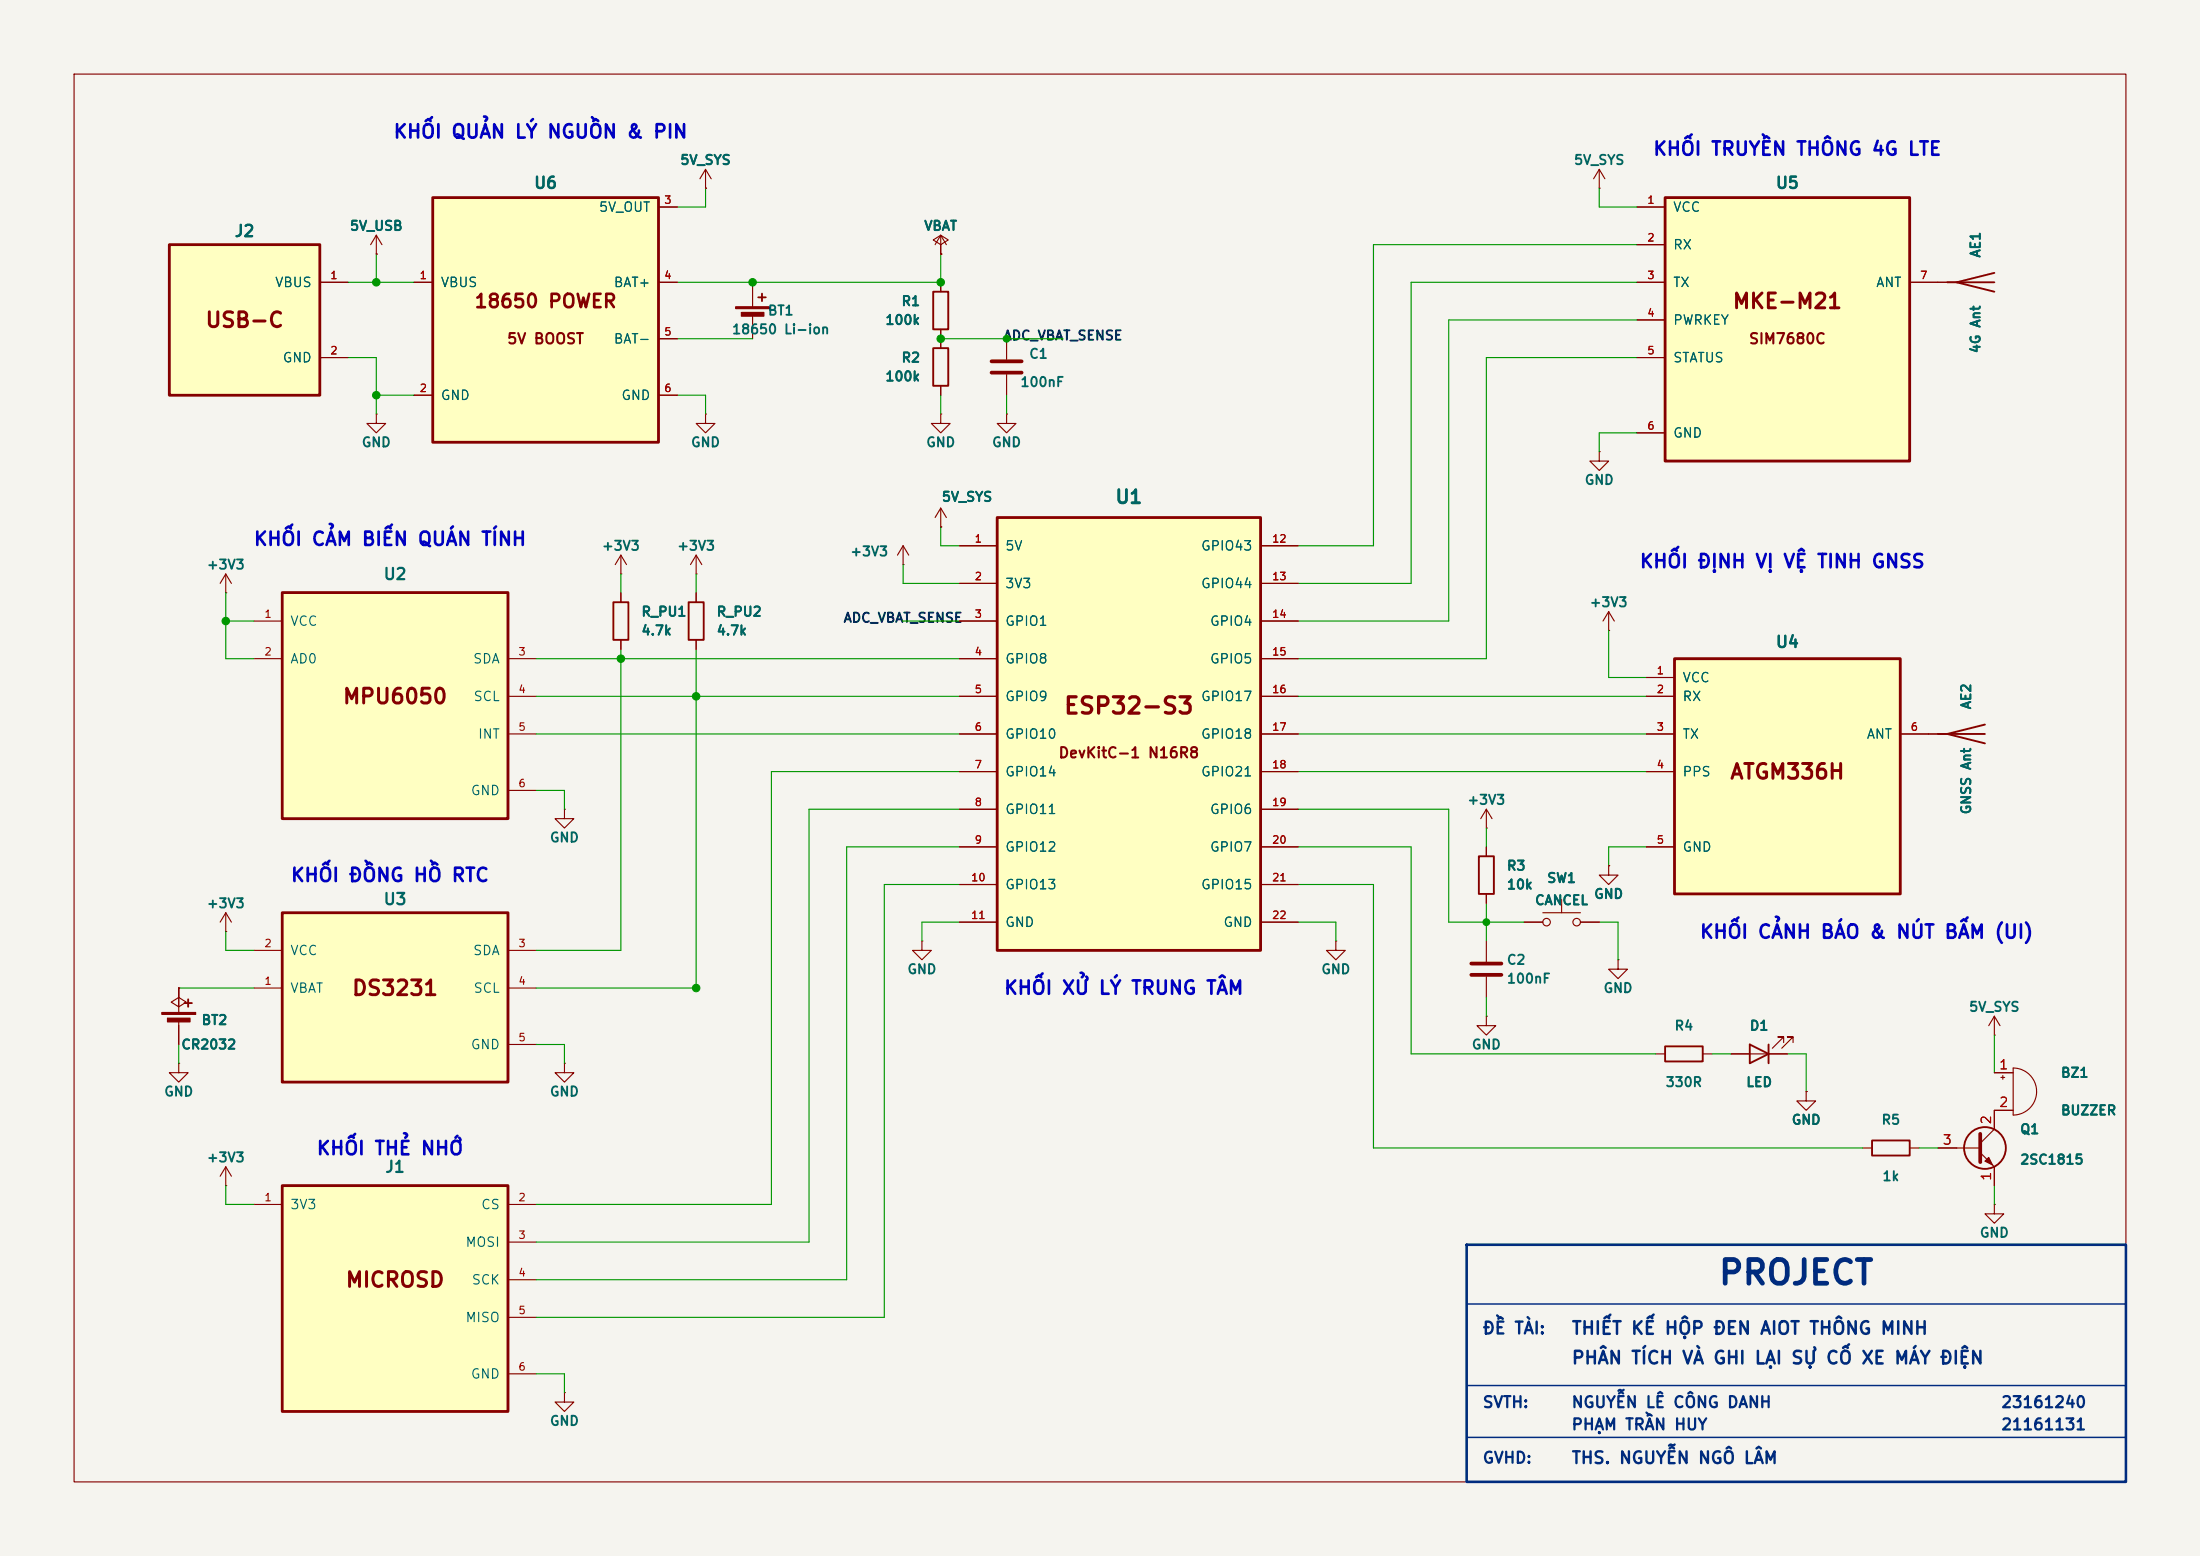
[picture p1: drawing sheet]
<svg xmlns="http://www.w3.org/2000/svg" width="297mm" height="210mm" viewBox="0 0 297 210" stroke-linecap="round" stroke-linejoin="round" font-family="sans-serif">
<path d="M0 0h297v210h-297z" fill="#f5f4ef" stroke="#f5f4ef" stroke-width=".14"/>
<path d="M10 10h277v190h-277zM261.6 38.1h2.6M135.9 55.9v1.3h1.3l-1.3 1.2-1.3-1.2h1.3M135.9 55.9h.1M215.9 61v1.2h1.3l-1.3 1.3-1.3-1.3h1.3M215.9 61h.1M180.3 127v1.3h1.3l-1.3 1.2-1.2-1.2h1.2M180.3 127h.1" fill="none" stroke="#840000" stroke-width=".15"/>
<path d="M262.9 38.1h6.3M269.2 36.8l-5 1.3 5 1.3" fill="none" stroke="#840000" stroke-width=".25"/>
<path d="M224.8 26.7h33v35.5h-33z" fill="#ffffc2"/>
<path d="M224.8 26.7h33v35.5h-33z" fill="none" stroke="#840000" stroke-width=".38"/>
<g fill="none" stroke="#840000" stroke-width=".15">
<path d="M127 34.3h.1M127 31.8l-.8 1.2M127 31.8l.8 1.2M127 31.8v2.5M221 27.9h3.8M221 33h3.8M221 38.1h3.8M257.8 38.1h3.8M95.2 55.9v1.3h1.3l-1.3 1.2-1.2-1.2h1.2M95.2 55.9h.1M127 55.9v1.3h1.3l-1.3 1.2-1.3-1.2h1.3M127 55.9h.1"/>
<path d="M221 43.2h3.8M221 48.3h3.8M221 58.4h3.8M94 77.5h.1M94 74.9l-.8 1.3M94 74.9l.7 1.3M94 74.9v2.6M94 80v1.3M94 86.4v1.2M217.2 85.1h.1M217.2 82.6l-.8 1.2M217.2 82.6l.7 1.2"/>
<path d="M217.2 82.6v2.5M76.2 109.2v1.3h1.3l-1.3 1.3-1.3-1.3h1.3M76.2 109.2h.1M269.2 139.7h.1M269.2 137.2v2.5M269.2 137.2l-.7 1.2M269.2 137.2l.8 1.2M30.5 157.5l-.8 1.3M30.5 157.5l.7 1.3M30.5 157.5v2.5M243.8 147.3v1.3h1.3l-1.3 1.3-1.2-1.3h1.2M243.8 147.3h.1"/>
<path d="M251.5 154.9h1.2M257.8 154.9h1.3M261.6 154.9h5.7M267.3 155.6l1.9 1.9v2.5M269.2 144.8h2.6M270.1 145.4h.5M270.4 145.2v.5M271.8 144.1a3.2 3.2 0 0 1 3.1 3.2 3.2 3.2 0 0 1-3.1 3.2zM271.8 149.9h-2.6v2.5l-1.9 1.9M30.5 160h.1M269.2 162.6v1.2h1.3l-1.3 1.3-1.2-1.3h1.2M269.2 162.6h.1"/>
</g>
<path d="M267.3 153v3.8" fill="none" stroke="#840000" stroke-width=".51"/>
<g fill="none" stroke="#840000" stroke-width=".25">
<path d="M93 81.3h2v5.1h-2zM252.7 153.9h5.1v2.1h-5.1z"/>
<circle cx="268" cy="154.9" r="2.82"/>
</g>
<path d="M268 156.7l.5-.5 .5 1z" fill="#840000" stroke="#840000" stroke-width=".15"/>
<path d="M38.1 160h30.5v30.5h-30.5z" fill="#ffffc2"/>
<path d="M38.1 160h30.5v30.5h-30.5z" fill="none" stroke="#840000" stroke-width=".38"/>
<g fill="none" stroke="#840000" stroke-width=".15">
<path d="M215.9 25.4h.1M215.9 22.9l-.8 1.2M215.9 22.9l.8 1.2M215.9 22.9v2.5M83.8 77.5h.1M83.8 74.9l-.7 1.3M83.8 74.9l.8 1.3M83.8 74.9v2.6M121.9 76.2h.1M121.9 73.7l-.7 1.2M121.9 73.7l.8 1.2M121.9 73.7v2.5"/>
<path d="M83.8 80v1.3M83.8 86.4v1.2M34.3 162.6h3.8M68.6 162.6h3.8M68.6 167.6h3.8M68.6 172.7h3.8M68.6 177.8h3.8M68.6 185.4h3.8"/>
</g>
<path d="M82.8 81.3h2v5.1h-2z" fill="none" stroke="#840000" stroke-width=".25"/>
<path d="M22.9 33h20.3v20.3h-20.3z" fill="#ffffc2"/>
<path d="M22.9 33h20.3v20.3h-20.3z" fill="none" stroke="#840000" stroke-width=".38"/>
<path d="M43.2 38.1h3.8M101.6 38.1v3.3M127 33l1-.6-1-.6-1 .6 1 .6v1.3M127 34.3h.1M127 38.1v1.3M43.2 48.3h3.8M101.6 42.4v3.3M127 44.5v1.2M76.2 188v1.2h1.3l-1.3 1.3-1.3-1.3h1.3M76.2 188h.1" fill="none" stroke="#840000" stroke-width=".15"/>
<g fill="#840000" stroke="#840000" stroke-width=".15">
<path d="M99.3 41.4h4.6v.3h-4.6z"/>
<path d="M100.1 42.2h3v.5h-3z"/>
</g>
<path d="M102.9 39.6v1M126 39.4h2v5.1h-2zM102.4 40.1h1" fill="none" stroke="#840000" stroke-width=".25"/>
<path d="M38.1 80h30.5v30.5h-30.5z" fill="#ffffc2"/>
<path d="M38.1 80h30.5v30.5h-30.5z" fill="none" stroke="#840000" stroke-width=".38"/>
<g fill="none" stroke="#840000" stroke-width=".15">
<path d="M50.8 55.9v1.3h1.3l-1.3 1.2-1.3-1.2h1.3M50.8 55.9h.1M127 45.7v1.3M127 52.1v1.2M34.3 83.8h3.8M34.3 88.9h3.8M68.6 88.9h3.8M68.6 94h3.8M68.6 99.1h3.8M260.3 99.1h2.6M68.6 106.7h3.8M200.7 137.2v1.2h1.2l-1.2 1.3-1.3-1.3h1.3"/>
<path d="M200.7 137.2h.1M200.7 127v2.8M200.7 131.8v2.8M218.4 129.5v1.3h1.3l-1.3 1.3-1.2-1.3h1.2M218.4 129.5h.1M223.5 142.2h1.3M229.9 142.2h1.2"/>
</g>
<path d="M126 47h2v5.1h-2zM261.6 99.1h6.4M268 97.8l-5.1 1.3 5.1 1.2M224.8 141.2h5.1v2.1h-5.1z" fill="none" stroke="#840000" stroke-width=".25"/>
<path d="M198.6 130h4.1M198.6 131.6h4.1" fill="none" stroke="#840000" stroke-width=".51"/>
<path d="M226.1 88.9h30.4v31.8h-30.4z" fill="#ffffc2"/>
<path d="M226.1 88.9h30.4v31.8h-30.4z" fill="none" stroke="#840000" stroke-width=".38"/>
<path d="M95.2 25.4h.1M95.2 22.9l-.7 1.2M95.2 22.9l.8 1.2M95.2 22.9v2.5M222.2 91.4h3.9M222.2 94h3.9M222.2 99.1h3.9M256.5 99.1h3.8M222.2 104.1h3.9M222.2 114.3h3.9" fill="none" stroke="#840000" stroke-width=".15"/>
<path d="M58.4 26.7h30.5v33h-30.5z" fill="#ffffc2"/>
<path d="M58.4 26.7h30.5v33h-30.5z" fill="none" stroke="#840000" stroke-width=".38"/>
<g fill="none" stroke="#840000" stroke-width=".15">
<path d="M50.8 34.3h.1M50.8 31.8l-.8 1.2M50.8 31.8l.8 1.2M50.8 31.8v2.5M55.9 38.1h2.5M88.9 38.1h2.5M88.9 27.9h2.5M55.9 53.3h2.5M88.9 53.3h2.5M88.9 45.7h2.5M30.5 77.5v2.5M30.5 77.5l-.8 1.2"/>
<path d="M30.5 77.5l.7 1.2M30.5 80h.1M200.7 111.8h.1M200.7 109.2v2.6M200.7 114.3v1.3M200.7 109.2l-.8 1.3M200.7 109.2l.7 1.3M217.2 116.8v1.3h1.2l-1.2 1.3-1.3-1.3h1.3M217.2 116.8h.1M24.1 133.4v1.2l1 .7-1 .6-1-.6 1-.7M24.1 133.4h.1M24.1 133.4v3.3"/>
<path d="M24.1 137.7v3.3M30.5 125.7h.1M30.5 123.2l-.8 1.3M30.5 123.2l.7 1.3M30.5 123.2v2.5M124.5 127v1.3h1.2l-1.2 1.2-1.3-1.2h1.3M124.5 127h.1M200.7 120.7v1.2M205.7 124.5h2.6M208.3 123.2h5.1M210.8 121.4v1.8M213.4 124.5h2.5"/>
<path d="M24.1 143.5v1.3h1.3l-1.3 1.3-1.2-1.3h1.2M24.1 143.5h.1M233.7 142.2h7.6M240.8 140.7v-.7h-.8h.8l-1.5 1.5M242.1 140.7v-.7h-.8h.8l-1.6 1.5"/>
<circle cx="208.8" cy="124.5" r=".51"/>
<circle cx="212.9" cy="124.5" r=".51"/>
</g>
<g fill="#840000" stroke="#840000" stroke-width=".15">
<path d="M21.8 136.7h4.6v.2h-4.6z"/>
<path d="M22.6 137.4h3.1v.5h-3.1z"/>
</g>
<path d="M199.6 115.6h2.1v5.1h-2.1zM24.9 135.4h1M25.4 134.9v1M236.2 141l2.6 1.2-2.6 1.3zM238.8 141v2.5" fill="none" stroke="#840000" stroke-width=".25"/>
<path d="M134.6 69.9h35.6v58.4h-35.6z" fill="#ffffc2"/>
<path d="M134.6 69.9h35.6v58.4h-35.6z" fill="none" stroke="#840000" stroke-width=".38"/>
<g fill="none" stroke="#840000" stroke-width=".15">
<path d="M127 71.1h.1M127 68.6l-.8 1.3M127 68.6l.8 1.3M127 68.6v2.5M129.5 73.7h5.1M129.5 78.7h5.1M170.2 73.7h5.1M170.2 78.7h5.1M129.5 83.8h5.1M129.5 88.9h5.1M129.5 94h5.1M129.5 99.1h5.1"/>
<path d="M170.2 83.8h5.1M170.2 88.9h5.1M170.2 94h5.1M170.2 99.1h5.1M129.5 104.1h5.1M129.5 109.2h5.1M129.5 114.3h5.1M129.5 119.4h5.1M170.2 104.1h5.1M170.2 109.2h5.1M170.2 114.3h5.1M170.2 119.4h5.1"/>
<path d="M129.5 124.5h5.1M170.2 124.5h5.1"/>
</g>
<path d="M38.1 123.2h30.5v22.9h-30.5z" fill="#ffffc2"/>
<path d="M38.1 123.2h30.5v22.9h-30.5z" fill="none" stroke="#840000" stroke-width=".38"/>
<g fill="none" stroke="#840000" stroke-width=".15">
<path d="M43.2 38.1h3.8M50.8 34.3h.1M55.9 38.1h2.5M88.9 38.1h2.5M88.9 27.9h2.5M95.2 25.4h.1M127 34.3h.1M127 38.1v1.3M221 38.1h3.8M221 27.9h3.8M221 33h3.8M257.8 38.1h6.4"/>
<path d="M43.2 48.3h3.8M55.9 53.3h2.5M88.9 53.3h2.5M88.9 45.7h2.5M127 44.5v2.5M127 52.1v1.2M135.9 45.7v2.8M135.9 50.5v2.8M221 43.2h3.8M221 48.3h3.8M221 58.4h3.8M127 71.1h.1"/>
<path d="M129.5 73.7h5.1M129.5 78.7h5.1M170.2 73.7h5.1M170.2 78.7h5.1M83.8 80v1.3M83.8 86.4v1.2M94 80v1.3M94 86.4v1.2M129.5 83.8h5.1M129.5 88.9h5.1M129.5 94h5.1M129.5 99.1h5.1"/>
<path d="M170.2 83.8h5.1M170.2 88.9h5.1M170.2 94h5.1M170.2 99.1h5.1M222.2 94h3.9M222.2 99.1h3.9M222.2 91.4h3.9M256.5 99.1h6.4M129.5 104.1h5.1M129.5 109.2h5.1M129.5 114.3h5.1M129.5 119.4h5.1"/>
<path d="M170.2 104.1h5.1M170.2 109.2h5.1M170.2 114.3h5.1M170.2 119.4h5.1M200.7 114.3v1.3M217.2 116.8h.1M222.2 104.1h3.9M222.2 114.3h3.9M24.1 133.4h.1M24.1 133.4v2.5M24.1 138.4v2.6M34.3 133.4h3.8"/>
<path d="M34.3 128.3h3.8M68.6 133.4h3.8M68.6 128.3h3.8M129.5 124.5h5.1M170.2 124.5h5.1M200.7 120.7v1.2M205.7 124.5h2.6M213.4 124.5h2.5M68.6 141h3.8M76.2 143.5v1.3h1.3l-1.3 1.3-1.3-1.3h1.3M76.2 143.5h.1M233.7 142.2h2.5"/>
<path d="M238.8 142.2h2.5M243.8 147.3h.1M261.6 154.9h2.6M269.2 157.5v2.5M269.2 144.8h2.6M271.8 149.9h-2.6v2.5"/>
</g>
<path d="M133.9 48.8h4M133.9 50.3h4" fill="none" stroke="#840000" stroke-width=".51"/>
<path d="M198 176h89M198 187h89M198 194h89" fill="none" stroke="#002b7f" stroke-width=".2"/>
<g fill="none" stroke="#009600" stroke-width=".15">
<path d="M47 38.1h8.9M50.8 34.3v3.8M95.2 25.4v2.5h-3.8M127 34.3v3.8h-35.6M215.9 25.4v2.5h5.1M221 33h-35.6v40.7h-10.1M221 38.1h-30.5v40.6h-15.2M47 48.3h3.8v7.6M50.8 53.3h5.1M91.4 53.3h3.8v2.6M91.4 45.7h10.2M127 45.7h16.5"/>
<path d="M127 53.3v2.6M135.9 53.3v2.6M221 58.4h-5.1v2.6M221 43.2h-25.4v40.6h-20.3M221 48.3h-20.3v40.6h-25.4M83.8 77.5v2.5M94 77.5v2.5M121.9 76.2v2.5h7.6M127 71.1v2.6h2.5M30.5 83.8h3.8M30.5 80v8.9h3.8M72.4 99.1h57.1"/>
<path d="M72.4 94h57.1M72.4 88.9h57.1M83.8 87.6v40.7h-11.4M94 87.6v45.8h-21.6M121.9 83.8h7.6M175.3 99.1h46.9M175.3 94h46.9M217.2 85.1v6.3h5M72.4 106.7h3.8v2.5M129.5 104.1h-25.4v58.5h-31.7M129.5 109.2h-20.3v58.4h-36.8M129.5 119.4h-10.1v58.4h-47"/>
<path d="M129.5 114.3h-15.2v58.4h-41.9M175.3 119.4h10.1v35.5h66.1M175.3 114.3h15.2v27.9h33M175.3 109.2h20.3v15.3h10.1M175.3 104.1h46.9M200.7 111.8v2.5M222.2 114.3h-5v2.5M24.1 133.4h10.2M30.5 125.7v2.6h3.8M129.5 124.5h-5v2.5M175.3 124.5h5v2.5M200.7 121.9v5.1"/>
<path d="M200.7 134.6v2.6M215.9 124.5h2.5v5M269.2 139.7v5.1M24.1 141v2.5M72.4 141h3.8v2.5M231.1 142.2h2.6M241.3 142.2h2.5v5.1M259.1 154.9h2.5M30.5 160v2.6h3.8M269.2 160v2.6M72.4 185.4h3.8v2.6"/>
</g>
<path d="M198 168h89v32h-89z" fill="none" stroke="#002b7f" stroke-width=".35"/>
<g fill="#009600" stroke="#009600" stroke-width=".14">
<circle cx="94" cy="94" r=".51"/>
<circle cx="50.8" cy="53.3" r=".51"/>
<circle cx="50.8" cy="38.1" r=".51"/>
<circle cx="30.5" cy="83.8" r=".51"/>
<circle cx="94" cy="133.4" r=".51"/>
<circle cx="83.8" cy="88.9" r=".51"/>
<circle cx="127" cy="38.1" r=".51"/>
<circle cx="127" cy="45.7" r=".51"/>
<circle cx="135.9" cy="45.7" r=".46"/>
<circle cx="101.6" cy="38.1" r=".51"/>
<circle cx="200.7" cy="124.5" r=".46"/>
</g>
<text font-size="3.2" fill="#002b7f" x="231.8" y="174.2">PROJECT</text>
<text font-size="2.2" fill="#840000" x="143.5" y="96.9">ESP32-S3</text>
<g font-size="2" fill="#840000">
<text x="27.6" y="44.7">USB-C</text>
<text x="233.8" y="42.1">MKE-M21</text>
<text x="46.1" y="95.5">MPU6050</text>
<text x="233.4" y="105.6">ATGM336H</text>
<text x="47.4" y="134.9">DS3231</text>
<text x="46.5" y="174.2">MICROSD</text>
</g>
<g font-size="1.8" fill="#0000c2">
<text x="53" y="19.1">KHỐI QUẢN LÝ NGUỒN &amp; PIN</text>
<text x="223.1" y="21.4">KHỐI TRUYỀN THÔNG 4G LTE</text>
<text x="34.1" y="74.1">KHỐI CẢM BIẾN QUÁN TÍNH</text>
<text x="221.2" y="77.1">KHỐI ĐỊNH VỊ VỆ TINH GNSS</text>
<text x="39.1" y="119.5">KHỐI ĐỒNG HỒ RTC</text>
<text x="229.4" y="127.1">KHỐI CẢNH BÁO &amp; NÚT BẤM (UI)</text>
<text x="135.4" y="134.7">KHỐI XỬ LÝ TRUNG TÂM</text>
<text x="42.6" y="156.3">KHỐI THẺ NHỚ</text>
</g>
<text font-size="1.8" fill="#840000" x="63.9" y="42">18650 POWER</text>
<text font-size="1.8" fill="#006464" x="150.4" y="68.4">U1</text>
<g font-size="1.7" fill="#002b7f">
<text x="212.1" y="180.5">THIẾT KẾ HỘP ĐEN AIOT THÔNG MINH</text>
<text x="212.1" y="184.5">PHÂN TÍCH VÀ GHI LẠI SỰ CỐ XE MÁY ĐIỆN</text>
</g>
<g font-size="1.6" fill="#002b7f">
<text x="200.1" y="180.5">ĐỀ TÀI:</text>
<text x="212.1" y="198">THS. NGUYỄN NGÔ LÂM</text>
</g>
<g font-size="1.5" fill="#006464">
<text x="72" y="25.8">U6</text>
<text x="239.6" y="25.8">U5</text>
<text x="31.6" y="32.3">J2</text>
<text x="51.7" y="78.6">U2</text>
<text x="239.6" y="87.8">U4</text>
<text x="51.7" y="122.5">U3</text>
<text x="51.9" y="158.6">J1</text>
</g>
<g font-size="1.5" fill="#002b7f">
<text x="200" y="190.4">SVTH:</text>
<text x="212" y="190.4">NGUYỄN LÊ CÔNG DANH</text>
<text x="270" y="190.4">23161240</text>
<text x="200" y="197.9">GVHD:</text>
<text x="212" y="193.4">PHẠM TRẦN HUY</text>
<text x="270" y="193.4">21161131</text>
</g>
<g font-size="1.4" fill="#840000">
<text x="68.4" y="46.8">5V BOOST</text>
<text x="236" y="46.8">SIM7680C</text>
<text x="142.8" y="102.7">DevKitC-1 N16R8</text>
</g>
<g font-size="1.3" fill="#006464">
<text x="91.7" y="22.5">5V_SYS</text>
<text x="212.4" y="22.5">5V_SYS</text>
<text x="80.8" y="28.9">5V_OUT</text>
<text x="225.8" y="28.9">VCC</text>
<text x="47.1" y="31.4">5V_USB</text>
<text x="124.7" y="31.4">VBAT</text>
<text x="225.8" y="34">RX</text>
<text x="267.7" y="34.9" transform="rotate(-90 267.7 34.9)">AE1</text>
<text x="37" y="39.1">VBUS</text>
<text x="59.4" y="39.1">VBUS</text>
<text x="82.8" y="39.1">BAT+</text>
<text x="121.6" y="41.6">R1</text>
<text x="225.8" y="39.1">TX</text>
<text x="253.2" y="39.1">ANT</text>
<text x="82.8" y="46.7">BAT-</text>
<text x="98.7" y="45.4">18650 Li-ion</text>
<text x="103.6" y="42.9">BT1</text>
<text x="119.4" y="44.1">100k</text>
<text x="225.8" y="44.1">PWRKEY</text>
<text x="267.7" y="47.8" transform="rotate(-90 267.7 47.8)">4G Ant</text>
<text x="38.1" y="49.2">GND</text>
<text x="119.4" y="51.8">100k</text>
<text x="121.6" y="49.2">R2</text>
<text x="137.7" y="52.5">100nF</text>
<text x="138.8" y="48.7">C1</text>
<text x="225.8" y="49.2">STATUS</text>
<text x="59.4" y="54.3">GND</text>
<text x="83.8" y="54.3">GND</text>
<text x="225.8" y="59.4">GND</text>
<text x="48.7" y="60.6">GND</text>
<text x="93.2" y="60.6">GND</text>
<text x="124.9" y="60.6">GND</text>
<text x="133.8" y="60.6">GND</text>
<text x="213.8" y="65.7">GND</text>
<text x="127" y="68">5V_SYS</text>
<text x="27.8" y="77.2">+3V3</text>
<text x="81.2" y="74.6">+3V3</text>
<text x="91.3" y="74.6">+3V3</text>
<text x="114.7" y="75.4">+3V3</text>
<text x="135.6" y="74.6">5V</text>
<text x="162" y="74.6">GPIO43</text>
<text x="86.5" y="83.5">R_PU1</text>
<text x="96.6" y="83.5">R_PU2</text>
<text x="135.6" y="79.7">3V3</text>
<text x="162" y="79.7">GPIO44</text>
<text x="214.5" y="82.2">+3V3</text>
<text x="39.1" y="84.8">VCC</text>
<text x="39.1" y="89.9">AD0</text>
<text x="63.8" y="89.9">SDA</text>
<text x="86.5" y="86">4.7k</text>
<text x="96.6" y="86">4.7k</text>
<text x="135.6" y="84.8">GPIO1</text>
<text x="135.6" y="89.9">GPIO8</text>
<text x="163.3" y="84.8">GPIO4</text>
<text x="163.3" y="89.9">GPIO5</text>
<text x="63.8" y="94.9">SCL</text>
<text x="135.6" y="94.9">GPIO9</text>
<text x="162" y="94.9">GPIO17</text>
<text x="227" y="92.4">VCC</text>
<text x="227" y="94.9">RX</text>
<text x="266.4" y="95.8" transform="rotate(-90 266.4 95.8)">AE2</text>
<text x="64.4" y="100">INT</text>
<text x="135.6" y="100">GPIO10</text>
<text x="162" y="100">GPIO18</text>
<text x="227" y="100">TX</text>
<text x="251.9" y="100">ANT</text>
<text x="63.5" y="107.6">GND</text>
<text x="135.6" y="105.1">GPIO14</text>
<text x="162" y="105.1">GPIO21</text>
<text x="227" y="105.1">PPS</text>
<text x="74.1" y="114">GND</text>
<text x="135.6" y="110.2">GPIO11</text>
<text x="163.3" y="110.2">GPIO6</text>
<text x="198" y="108.9">+3V3</text>
<text x="266.4" y="110" transform="rotate(-90 266.4 110)">GNSS Ant</text>
<text x="135.6" y="115.3">GPIO12</text>
<text x="163.3" y="115.3">GPIO7</text>
<text x="203.3" y="117.8">R3</text>
<text x="208.8" y="119.5">SW1</text>
<text x="227" y="115.3">GND</text>
<text x="27.8" y="122.9">+3V3</text>
<text x="135.6" y="120.3">GPIO13</text>
<text x="135.6" y="125.4">GND</text>
<text x="162" y="120.3">GPIO15</text>
<text x="165.1" y="125.4">GND</text>
<text x="203.3" y="120.3">10k</text>
<text x="207.1" y="122.5">CANCEL</text>
<text x="215.1" y="121.6">GND</text>
<text x="39.1" y="129.2">VCC</text>
<text x="63.8" y="129.2">SDA</text>
<text x="122.4" y="131.8">GND</text>
<text x="178.3" y="131.8">GND</text>
<text x="203.3" y="130.5">C2</text>
<text x="39.1" y="134.3">VBAT</text>
<text x="63.8" y="134.3">SCL</text>
<text x="203.3" y="133">100nF</text>
<text x="216.4" y="134.3">GND</text>
<text x="265.7" y="136.8">5V_SYS</text>
<text x="24.4" y="141.9">CR2032</text>
<text x="27.1" y="138.6">BT2</text>
<text x="63.5" y="141.9">GND</text>
<text x="198.6" y="141.9">GND</text>
<text x="226" y="139.4">R4</text>
<text x="236.1" y="139.4">D1</text>
<text x="22.1" y="148.3">GND</text>
<text x="74.1" y="148.3">GND</text>
<text x="224.8" y="147">330R</text>
<text x="235.6" y="147">LED</text>
<text x="278.1" y="145.7">BZ1</text>
<text x="241.8" y="152.1">GND</text>
<text x="253.9" y="152.1">R5</text>
<text x="272.6" y="153.4">Q1</text>
<text x="278.1" y="150.8">BUZZER</text>
<text x="27.8" y="157.2">+3V3</text>
<text x="254" y="159.7">1k</text>
<text x="272.6" y="157.5">2SC1815</text>
<text x="39.1" y="163.5">3V3</text>
<text x="64.9" y="163.5">CS</text>
<text x="267.2" y="167.3">GND</text>
<text x="62.7" y="168.6">MOSI</text>
<text x="63.6" y="173.7">SCK</text>
<text x="62.7" y="178.8">MISO</text>
<text x="63.5" y="186.4">GND</text>
<text x="74.1" y="192.7">GND</text>
</g>
<g font-size="1.3" fill="#0f0f0f">
<text x="135.4" y="46.2">ADC_VBAT_SENSE</text>
<text x="113.8" y="84.3">ADC_VBAT_SENSE</text>
</g>
<g font-size="1.3" fill="#a90000">
<text x="269.8" y="144.6">1</text>
<text x="269.8" y="149.7">2</text>
<text x="262.2" y="154.8">3</text>
<text x="269.1" y="151.9" transform="rotate(-90 269.1 151.9)">2</text>
<text x="269.1" y="159.5" transform="rotate(-90 269.1 159.5)">1</text>
</g>
<g font-size="1" fill="#a90000">
<text x="89.6" y="27.8">3</text>
<text x="222.3" y="27.8">1</text>
<text x="222.3" y="32.8">2</text>
<text x="44.5" y="37.9">1</text>
<text x="56.6" y="37.9">1</text>
<text x="89.6" y="37.9">4</text>
<text x="222.3" y="37.9">3</text>
<text x="259.1" y="37.9">7</text>
<text x="89.6" y="45.5">5</text>
<text x="222.3" y="43">4</text>
<text x="44.5" y="48.1">2</text>
<text x="56.6" y="53.2">2</text>
<text x="89.6" y="53.2">6</text>
<text x="222.3" y="48.1">5</text>
<text x="222.3" y="58.2">6</text>
<text x="131.5" y="73.5">1</text>
<text x="171.7" y="73.5">12</text>
<text x="35.6" y="83.6">1</text>
<text x="131.5" y="78.6">2</text>
<text x="131.5" y="83.6">3</text>
<text x="171.7" y="78.6">13</text>
<text x="171.7" y="83.6">14</text>
<text x="35.6" y="88.7">2</text>
<text x="69.9" y="88.7">3</text>
<text x="131.5" y="88.7">4</text>
<text x="171.7" y="88.7">15</text>
<text x="69.9" y="93.8">4</text>
<text x="131.5" y="93.8">5</text>
<text x="171.7" y="93.8">16</text>
<text x="223.6" y="91.3">1</text>
<text x="223.6" y="93.8">2</text>
<text x="69.9" y="98.9">5</text>
<text x="131.5" y="98.9">6</text>
<text x="171.7" y="98.9">17</text>
<text x="223.6" y="98.9">3</text>
<text x="257.9" y="98.9">6</text>
<text x="69.9" y="106.5">6</text>
<text x="131.5" y="104">7</text>
<text x="171.7" y="104">18</text>
<text x="223.6" y="104">4</text>
<text x="131.5" y="109">8</text>
<text x="171.7" y="109">19</text>
<text x="131" y="119.2">10</text>
<text x="131.5" y="114.1">9</text>
<text x="171.7" y="114.1">20</text>
<text x="171.7" y="119.2">21</text>
<text x="223.6" y="114.1">5</text>
<text x="131" y="124.3">11</text>
<text x="171.7" y="124.3">22</text>
<text x="35.6" y="128.1">2</text>
<text x="69.9" y="128.1">3</text>
<text x="35.6" y="133.2">1</text>
<text x="69.9" y="133.2">4</text>
<text x="69.9" y="140.8">5</text>
<text x="35.6" y="162.4">1</text>
<text x="69.9" y="162.4">2</text>
<text x="69.9" y="167.5">3</text>
<text x="69.9" y="172.5">4</text>
<text x="69.9" y="177.6">5</text>
<text x="69.9" y="185.2">6</text>
</g>
</svg>
